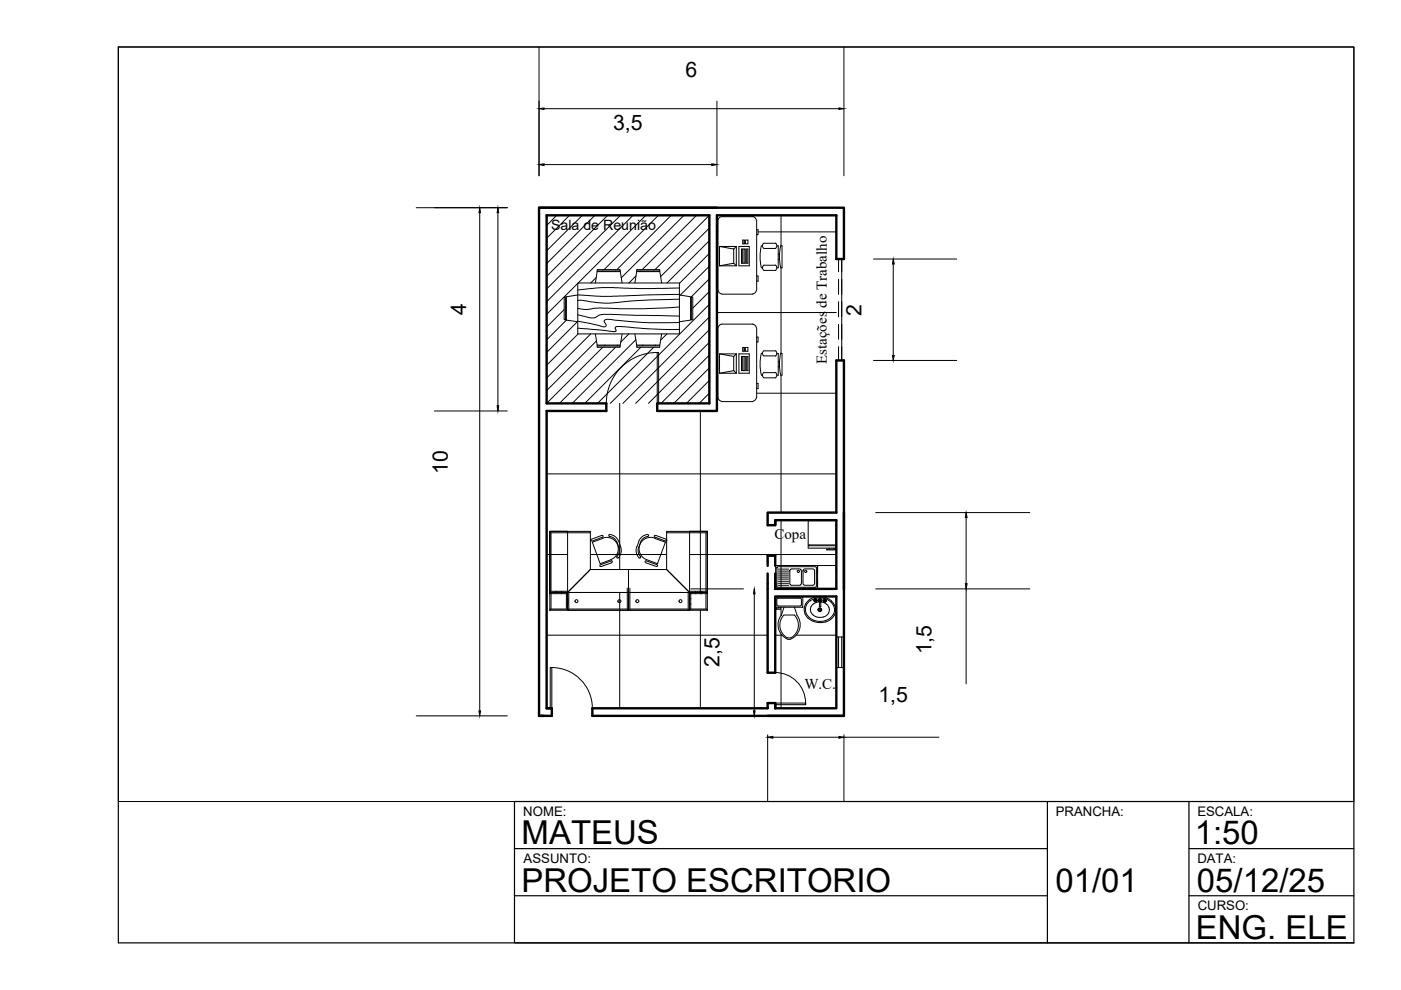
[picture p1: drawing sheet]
<svg xmlns="http://www.w3.org/2000/svg" width="297mm" height="210mm" viewBox="0 0 297 210" stroke-linecap="round" stroke-linejoin="round" font-family="sans-serif">
<!-- layer: ARQ_ALVENARIA_CORTE -->
<path d="M114.3 44h64.6v10.9h-1.6v-9.3h-25.3v41.5h-12.7v-1.6h11.1v-39.9h-34.5v39.9h12.7v1.6h-12.7v63.1h1.1v1.6h-2.7zM114.3 44h37.7M162.8 120v-2.2h1.6v2.2M164.4 110.3v1.1h-1.6v-2.7h14.5v-32.3h1.6v75.4h-53.3v-1.6h37.2v-1.1h1.6v1.1M164.4 111.4v-1.1h12.9v14.6h-12.9v-3.3M178.9 108.7v16.2M162.8 121.6v21h1.6v-16.1h12.9v23.7h-12.9M115.9 150.2h1.1M162.8 151.8h16.1M164.4 149.1v1.1" fill="none" stroke="#000" stroke-width=".51"/>
<!-- layer: ARQ_PISO -->
<g fill="none" stroke="#000" stroke-width=".21">
<path d="M118.1 45.6l-2.2 2.2M120.8 45.6l-4.9 4.9M123.5 45.6l-7.6 7.6M126.1 45.6l-10.2 10.3M126.4 58.9l-1.1 1.1M127.8 57.5l-.1 .1M128.8 45.6l-12.9 13M130.5 57.5l-.2 .1M131.6 45.6l-15.7 15.7M134.2 45.6l-18.3 18.4M134.8 58.5l-1.5 1.5M135.9 57.5l-.2 .1"/>
<path d="M136.9 45.6l-14.3 14.4M138.6 57.5l-.2 .1M139.6 45.6l-11.5 11.6M142.3 45.6l-11.5 11.6M145 45.6l-13.3 13.3M147.7 45.6l-11.5 11.6M150.4 45.6l-11.5 11.6M150.4 48.4l-10.3 10.2M150.4 51l-9 9M150.4 53.7l-6.4 6.4M150.4 56.4l-6.2 6.2M150.4 59.1l-4 4"/>
<path d="M152 49.2h.2M160.7 49.2h16.6M165.6 45.6v6.5M165.6 56.8v18.1M119.6 65.6l-3.7 3.8M120.1 65.2l-.2 .1M120.1 67.9l-4.2 4.2M122.4 68.2l-6.5 6.5M122.5 60.1l-6.6 6.5M122.6 70.8l-6.7 6.6M125.3 70.8l-9.4 9.4M126.5 72.3l-10.6 10.5"/>
<path d="M127.8 73.6l-11.9 11.9M128.3 73.2l-.2 .1M130.5 73.6l-11.9 11.9M131 73.2l-.2 .1M133.3 70.8l-1.7 1.7M134.8 72l-13.5 13.5M135.9 73.6l-11.9 11.9M136.3 73.2l-.1 .1M138.6 73.6l-11.9 11.9M139 73.2l-.1 .1M141.4 70.8l-1.3 1.3M146.6 65.6l-.2 .2"/>
<path d="M150.4 61.8l-3.5 3.5M150.4 64.5l-21 21M150.4 67.2l-18.3 18.3M150.4 69.9l-15.6 15.6M150.4 72.6l-12.9 12.9M150.4 75.3l-10.2 10.2M150.4 78l-7.5 7.5M152 66.3h25.3M165.6 79.6v29.1M131.4 85.5v35.2M148.5 87.1v38.8M150.4 80.7l-4.9 4.8"/>
<path d="M150.4 83.4l-2.2 2.1M152 83.4h.2M160.4 83.4h16.9M115.9 100.5h61.4M115.9 117.6h4.4M125.2 117.6h16.1M146.2 117.6h31.1M165.6 110.3v14.6M115.9 134.7h46.9M131.4 125.6v24.6M148.5 129.4v20.8M164.4 134.7h1.4"/>
<path d="M165.6 128.7v1.8M165.6 134.5v15.7M168.9 134.7h8.3"/>
</g>
<!-- layer: ARQ_ESQUADRIAS -->
<g fill="none" stroke="#000" stroke-width=".21">
<path d="M177.8 54.9v2.7M177.8 59.2v3.2M178.5 54.9v21.5M139.3 74.7a10.8 10.8 0 0 0-10.7 10.8M139.3 74.7h.3v10.8h-.3zM177.8 64v3.2M177.8 68.8v3.1M177.8 73.5v2.9M177.3 135.1h1.6M177.8 135.1v6.4M178.5 135.1v6.4M116.7 141.5h.3v8.7h-.3z"/>
<path d="M117 141.5a8.6 8.6 0 0 1 8.6 8.6M164.3 142.6a6.5 6.5 0 0 1 6.5 6.4M164.4 149.1h6.4v.3h-6.4zM177.3 141.5h1.6"/>
</g>
<!-- layer: ARQ_MOBILIARIO -->
<g fill="none" stroke="#000" stroke-width=".21">
<path d="M126.6 57.2h4.9v.3h-4.9zM135 57.2h4.9v.3h-4.9zM152.2 46.8v14.7M152.6 52.3v4.1M152.6 52.3h3.5M152.6 56.4h3.5M152.6 52.3l3 .5M153 45.9a.95 .95 0 0 0-.8 .8M153.1 45.9h6.5M155.6 55.8l.5 .6M155.6 52.8v3M155.6 55.8l-3 .6"/>
<path d="M156.1 52.3l-.5 .5M156.1 52.3v4.1M156.7 52.3h2.2v4.1h-2.2zM157.2 52.8h.8v3h-.8zM157.5 50.9h1.1v.8h-1.1zM157.5 52.8v3M157.8 51h.2v.6h-.2zM157.8 52.8v3M157.8 51.3h.2M158.3 52.8h.3v3h-.3zM159.6 45.9a.95 .95 0 0 1 .8 .8M160.4 48.7h.3v1.1h-.3"/>
<path d="M160.4 58.5h.3v1.1h-.3M160.4 46.8v14.7M161.4 52.1l-.2 2 .2 2.7M161.4 56.8h.3M161.4 52.1h.3M161.9 56.2l-.2 .6 .2 .5M161.9 51.5l-.2 .6 .2 .6M162 51.6h2.5M162 57.3h2.5M162 56.2h2.5M162 52.7h2.5M164.4 56.2l.3 .6-.3 .5"/>
<path d="M164.4 51.5l.3 .6-.3 .6M164.7 52.1h.3v4.7h-.3M165 55h.3M165 53.9h.3M165.5 52.1h.3v4.7h-.3l-.2-2zM119.6 63h.3v4.8h-.3zM122.5 69.6l7.6 .7a.41 .41 0 0 0 .5-.2 .41 .41 0 0 0-.2-.5l.2-.3a25 25 0 0 1 5.8 .4l7.6 .2M122.5 68.1l4.9 1a.67 .67 0 0 0 1.1-.2v-.2a.57 .57 0 0 1-.4-.8 .57 .57 0 0 1 .9-.2l1.7 .2a97.2 97.2 0 0 0 11.2 .5h2.1M122.5 66.7l.8 .2a4.9 4.9 0 0 0 3 .4 3.2 3.2 0 0 1 2.8-.7l14.9 .4M122.5 60h21.5v10.8h-21.5zM126.2 70.8l.4 2.4h4.9l.4-2.4M126.2 60l.4-2.4h4.9l.4 2.4"/>
<path d="M126.6 73.3h4.9v.3h-4.9zM134.6 70.8l.4 2.4h4.9l.4-2.4M134.6 60l.4-2.4h4.9l.4 2.4M135 73.3h4.9v.3h-4.9zM144 65.1a160.4 160.4 0 0 1-17.7 .2l-.6 .1a6.6 6.6 0 0 1-3.2 0M144 63.4l-6.4 .2-5.8 .4a25 25 0 0 1-8.8-.4l-.5 .1M144 62.4l-14.4 .4-7.1-.3-2.4 .4v5l2.4 .3M144 61.1l-5.6 .1-6.1-.1a42 42 0 0 0-9.8 .4M144 62.5l2.4 .4v5l-2.4 .3M146.6 63h.3v4.8h-.3zM152.2 61.5a.95 .95 0 0 0 .8 .8M152.6 75v4.1"/>
<path d="M152.6 75h3.5M152.6 79.1h3.5M152.6 75l3 .6M153 68.7a.95 .95 0 0 0-.8 .8v14.8M153.1 62.4h6.5M153.1 68.7h6.5M155.6 75.6v3M155.6 78.6l.5 .5M155.6 78.6l-3 .5M156.1 75v4.1M156.1 75l-.5 .6M156.7 75h2.2v4.1h-2.2z"/>
<path d="M157.2 75.6h.8v3h-.8zM157.5 73.7h1.1v.8h-1.1zM157.5 75.6v3M157.8 73.8h.2v.6h-.2zM157.8 75.6v3M157.8 74.1h.2M158.3 75.6h.3v3h-.3zM159.6 68.7a.95 .95 0 0 1 .8 .8M160.4 61.5a.95 .95 0 0 1-.8 .8M160.4 71.5h.3v1h-.3M160.4 69.5v14.8M161.4 74.9l-.2 2 .2 2.6"/>
<path d="M161.4 79.6h.3M161.4 74.9h.3M161.9 79l-.2 .5 .2 .6M161.9 74.4l-.2 .5 .2 .6M162 79h2.5M162 75.5h2.5M162 74.4h2.5M164.4 79l.3 .5-.3 .6M164.4 74.4l.3 .5-.3 .6M164.7 74.9h.3v4.7h-.3M165 77.8h.3M165 76.7h.3"/>
<path d="M165.5 74.9l-.2 2 .2 2.6M165.6 74.9h.2v4.7h-.2M152.2 84.3a.95 .95 0 0 0 .8 .8M153.1 85.1h6.5M160.4 84.3a.95 .95 0 0 1-.8 .8M160.4 81.3h.3v1.1h-.3M162 80.1h2.5M116.6 113h8.6M116.8 113v12.4M120.3 112.7h-3.7v12.9h3.7M127.3 119.7l-.1 .3 .2 .1M127.7 113.9l-2.2 .8"/>
<path d="M127.7 113.9l.2-.3-.3-.1-2.3 .8-.1 .3 .3 .1M127.8 114.1a2.43 2.43 0 0 1 3.1 1.4 2.43 2.43 0 0 1-1.4 3.2M127.8 114.1l-2.2 .8 1.6 4.6 2.3-.8M129.2 113.7a1.84 1.84 0 0 1 1.6 1.2M129.2 113.7l-.1-.3a1.79 1.79 0 0 1 2.1 1.4M129.6 118.9l.2 .1-.1 .3M129.6 118.9l-2.3 .8M129.7 119.3l-2.2 .8M130.8 114.9l.4 1.2M131.2 116.1a1.84 1.84 0 0 1-.4 1.9M131.2 114.8l.4 1.2M131.6 115.9a2.01 2.01 0 0 1-.7 2.4l-.1-.1v-.2"/>
<path d="M135 115.9a2.01 2.01 0 0 0 .7 2.4l.1-.1-.1-.2M135.4 116.1a1.84 1.84 0 0 0 .4 1.9M135.8 114.9l-.4 1.2M137 118.9l-.2 .1 .1 .3M137.1 118.9l2.2 .8 .1 .3-.2 .1-2.3-.8M137.3 113.3l.2 .2-.1 .2M137.3 113.3a2.72 2.72 0 0 0-2.3 2.7M137.4 113.7a1.84 1.84 0 0 0-1.6 1.2M138.8 114.1a2.43 2.43 0 0 0-3.2 1.4 2.43 2.43 0 0 0 1.5 3.2M138.8 114.1l2.3 .8-1.7 4.6-2.3-.8M138.9 113.9l2.2 .8M139 113.5l-.3 .1 .1 .3"/>
<path d="M139 113.5l2.3 .9M141.3 114.3l.1 .3-.3 .1M141.3 113h8.7M146.2 112.7h3.8v12.9h-3.8M149.7 113v12.4M164.5 119.9h8.8v4.9h-8.8zM171.6 115.5v.2M175.3 116.4h2v.2h-2zM175.8 116.2v.2M176.8 116.2v.2M177.1 115.5v.2M177.3 115.5h-5.9v-5.1h5.9v5.8h-5.9v-.5h5.9"/>
<path d="M116.6 129.1h3.7v.3h-3.7zM116.6 125.6h3.7v.3h-3.7zM116.6 125.9v3.2M116.6 125.4h3.7M116.8 125.9v3.2M117.8 125.6h.1M117.8 125.6h1.3M117.9 125.6v.3M119 125.6v.3M119.1 125.6h.1M120.1 125.9v3.2M120.1 126.9h.2"/>
<path d="M120.1 128.1h.2M120.3 126.8h.1M120.3 128.2h.1M120.3 128.1h.1M120.3 126.9h.1M120.3 125.7v3.6M120.3 129.2l.1 .1M120.4 126.9v1.2M120.4 125.6l-.1 .1M120.5 125.6h12.6M120.5 129.4h12.6M120.6 129.1h12.4"/>
<path d="M120.6 125.6v3.8M125.2 120.7h8.1v8.7h-13v-3.8M125.2 120.7v-8h-8.6h3.7v12.9h-3.7v-12.9v12.9h3.7M125.2 120.7l-4.9 4.9M133 124.7v4.7M133.1 125.6l.1 .1M133.2 129.2l-.1 .1M133.3 125.7v3.6M133.3 129.2l.1 .1M133.4 125.6l-.1 .1M133.4 125.6h12.7M133.4 129.4h12.7"/>
<path d="M133.5 129.1h12.4M133.5 124.7v4.7M141.3 120.7h-8v8.7h12.9v-3.8M141.3 120.7v-8h8.7h-3.8v12.9h3.8v-12.9v12.9h-3.8M141.3 120.7l4.9 4.9M145.9 125.6v3.8M146.1 125.6l.1 .1M146.2 125.7v3.6M146.2 129.2l-.1 .1M146.2 126.8h.1M146.2 128.2h.1M146.2 129.1h3.8v.3h-3.8z"/>
<path d="M146.2 128.1h.1M146.2 126.9h.1M146.2 125.6h3.8v.3h-3.8zM146.2 126.9h.3M146.2 128.1h.3M146.2 125.4h3.8M146.5 125.9v3.2M147.4 125.6h.1M147.5 125.6h1.2M147.5 125.6v.3M148.7 125.6v.3M148.7 125.6h.1"/>
<path d="M149.7 125.9v3.2M150 125.9v3.2M164.5 126.6h5.7v2.1h-5.7zM164.7 127.1v1.1M164.7 128.2l.3 .3M164.7 120.2h8.3v4.3h-8.2l-.1-.1zM165 124.1h2.2M165 123.7h2.2M165 123.2h2.2M165 122.8h2.2M165 122.4h2.2M165 121.9h2.2"/>
<path d="M165 121.5h2.2M165 121.1h2.2M165 120.7h2.2M165 126.8l-.3 .3M165 126.8h4.6l.3 .3M165 128.5h4.7M165.1 128.7v.2h-.5v.3h.8v-.5M166.2 128.7l-.5 1.7a3.2 3.2 0 0 0 1.7 5.2 3.3 3.3 0 0 0 1.5-5.2M166.9 135.2h.9M167.5 120.8l.3-.2h1.8l.2 .2 .1 2.9-.2 .4h-1.9l-.3-.2zM168.4 130.4a3.1 3.1 0 0 1-.6 4.8M168.4 130.4h-2.2a3.1 3.1 0 0 0 .6 4.8"/>
<path d="M168.4 128.7l.6 1.7M169.9 128.2l-.3 .3M169.9 127.1v1.1M170.3 120.8l.3-.2h1.8l.3 .2v3l-.2 .3h-1.9l-.3-.2zM170.8 128.1a2.26 2.26 0 0 0-.1 2M171 128.2a2.39 2.39 0 0 0 1.5 3.3M172.6 127.4l.2 .2M172.7 126.7a4.1 4.1 0 0 1 2.6 .1M172.7 126.6a2.89 2.89 0 0 0-1.9 1.5M172.7 127.4h.1M172.7 127.3h.1M172.7 126.9a3.4 3.4 0 0 1 4 1.5"/>
<path d="M172.7 126.9a3.1 3.1 0 0 0-1.7 1.3M172.8 127l-.2 .2M172.9 127.1v.1M172.9 127.4v.1M173 127.1v.1M173 127.4v.1M173 127l.2 .2M173 127.4h.1M173 127.3h.1M173.1 127.7a1.53 1.53 0 0 0-1.3 1.5 1.53 1.53 0 0 0 1.2 1.5M173.1 127.7a2.19 2.19 0 0 1 2.6 1M173.2 127.4l-.2 .2"/>
<path d="M173.3 121.6v-1.7h4v1.7M173.3 123.2v1.7h4v-1.7M173.6 129.3h.5M173.7 127.7a.4 .4 0 0 1-.1-.7 .4 .4 0 0 1 .6 .1 .4 .4 0 0 1-.2 .6M173.7 127.5l-.1-.3 .3-.2 .2 .2-.1 .3M173.8 127.6l-.1 1 .2 .1 .1-.1v-1M173.8 129v.6M174.6 127.4l.2 .2M174.7 127.4h.1M174.7 127.3h.1M174.8 127.1l-.2 .1M174.9 127.1v.1"/>
<path d="M174.9 127.5v.1M175 127.1l.2 .2M175 127.4h.1M175 127.3h.1M175.1 127.4l-.1 .2M175.3 126.8l1 .7M175.7 129.9a2.23 2.23 0 0 1-2.7 .8M175.7 128.7l.1 .6-.1 .6M175.9 131.1a3.5 3.5 0 0 1-3.3 .4M176.3 127.5a2.56 2.56 0 0 1 .7 2.8 2.56 2.56 0 0 1-2.3 1.6 3.7 3.7 0 0 1-4-1.8M176.6 130.3l-.7 .8M176.8 128.5l.1 .9-.2 .9"/>
<circle cx="122.2" cy="127.5" r=".32"/>
<circle cx="131.3" cy="127.5" r=".32"/>
<circle cx="135.1" cy="127.5" r=".32"/>
<circle cx="144.3" cy="127.5" r=".32"/>
<circle cx="169.3" cy="121.2" r=".23"/>
<circle cx="170.8" cy="121.2" r=".23"/>
<circle cx="172.6" cy="127.3" r=".06"/>
<circle cx="172.9" cy="127.3" r=".36"/>
<circle cx="172.9" cy="127.3" r=".15"/>
<circle cx="172.9" cy="127" r=".06"/>
<circle cx="172.9" cy="127.5" r=".06"/>
<circle cx="173.2" cy="127.3" r=".06"/>
<circle cx="173.8" cy="129.3" r=".28"/>
<circle cx="173.8" cy="129.3" r=".4"/>
<circle cx="173.9" cy="127.3" r=".15"/>
<circle cx="174.6" cy="127.3" r=".06"/>
<circle cx="174.9" cy="127.3" r=".36"/>
<circle cx="174.9" cy="127.3" r=".15"/>
<circle cx="174.9" cy="127.6" r=".06"/>
<circle cx="174.9" cy="127.1" r=".06"/>
<circle cx="175.1" cy="127.3" r=".06"/>
</g>
<!-- layer: ARQ_COTAS -->
<g fill="none" stroke="#000" stroke-width=".21">
<path d="M114.3 10v27.3M178.9 10v27.3M115.3 23h62.6M115.3 34.9h35.6M152 21.4v15.9M88.3 44h19.3M101.7 45.1v105.6M105.6 45.1v40.9M185.2 54.9h17.6M189.4 56v19.4M185.2 76.4h17.6M92.1 87.1h15.5"/>
<path d="M185.7 108.7h32.6M204.8 109.7v14.1M146.5 124.9h11.1M159.9 125.9v24.8M185.7 124.9h32.6M204.8 124.9v20.1M88.3 151.8h19.3M146.5 151.8h11.1M162.8 155.8v14M163.9 156.3h14M178.9 155.8v14M178.9 156.3h20.2"/>
</g>
<g fill="#000" stroke="#000" stroke-width=".21">
<path d="M114.3 23l1-.1v.3zM114.3 34.9l1-.2v.4zM150.9 34.7l1.1 .2-1.1 .2zM177.9 22.9l1 .1-1 .2zM101.7 44l.2 1.1h-.4zM105.6 44l.1 1.1h-.3zM189.4 54.9l.2 1.1h-.4zM189.2 75.4h.4l-.2 1zM105.4 86h.3l-.1 1.1zM204.8 108.7l.2 1h-.3zM159.9 124.9l.2 1h-.3zM204.7 123.8h.3l-.2 1.1z"/>
<path d="M101.5 150.7h.4l-.2 1.1zM159.8 150.7h.3l-.2 1.1zM162.8 156.3l1.1-.2v.4zM177.9 156.1l1 .2-1 .2z"/>
</g>
<!-- layer: 0 -->
<path d="M25.1 10h261.9v189.9h-261.9zM109.1 179.9h113M222.1 169.9v30M252.1 169.9v30M252.1 179.9h34.9M287 169.9h-177.9v30h177.9M109.1 189.9h113M252.1 189.9h34.9" fill="none" stroke="#000" stroke-width=".25"/>
<!-- layer: ARQ_TEXTO -->
<path d="M25.1 10h261.9v159.9h-261.9z" fill="none" stroke="#000" stroke-width=".21"/>
<g font-size="7">
<text x="110.6" y="179">MATEUS</text>
<text x="253.3" y="179">1:50</text>
<text x="110.6" y="189">PROJETO ESCRITORIO</text>
<text x="223.8" y="189">01/01</text>
<text x="253.8" y="189">05/12/25</text>
<text x="253.5" y="199">ENG. ELE</text>
</g>
<g font-size="4.5">
<text x="145.4" y="16.2">6</text>
<text x="130" y="27.5">3,5</text>
<text x="98.8" y="66.7" transform="rotate(-90 98.8 66.7)">4</text>
<text x="182.7" y="66.9" transform="rotate(-90 182.7 66.9)">2</text>
<text x="94.9" y="100.6" transform="rotate(-90 94.9 100.6)">10</text>
<text x="152.6" y="141.4" transform="rotate(-90 152.6 141.4)">2,5</text>
<text x="197.5" y="138.7" transform="rotate(-90 197.5 138.7)">1,5</text>
<text x="186.3" y="148.9">1,5</text>
</g>
<g font-size="3.2">
<text x="175.3" y="77.2" transform="rotate(-90 175.3 77.2)">Estações de Trabalho</text>
<text x="164.2" y="114.2">Copa</text>
<text x="170.5" y="146.1">W.C.</text>
</g>
<text font-size="3" x="116.8" y="48.8">Sala de Reunião</text>
<g font-size="2.8">
<text x="110.9" y="172.9">NOME:</text>
<text x="223.8" y="172.9">PRANCHA:</text>
<text x="253.9" y="172.9">ESCALA:</text>
<text x="111" y="182.9">ASSUNTO:</text>
<text x="253.9" y="182.9">DATA:</text>
<text x="253.9" y="193">CURSO:</text>
</g>
</svg>
